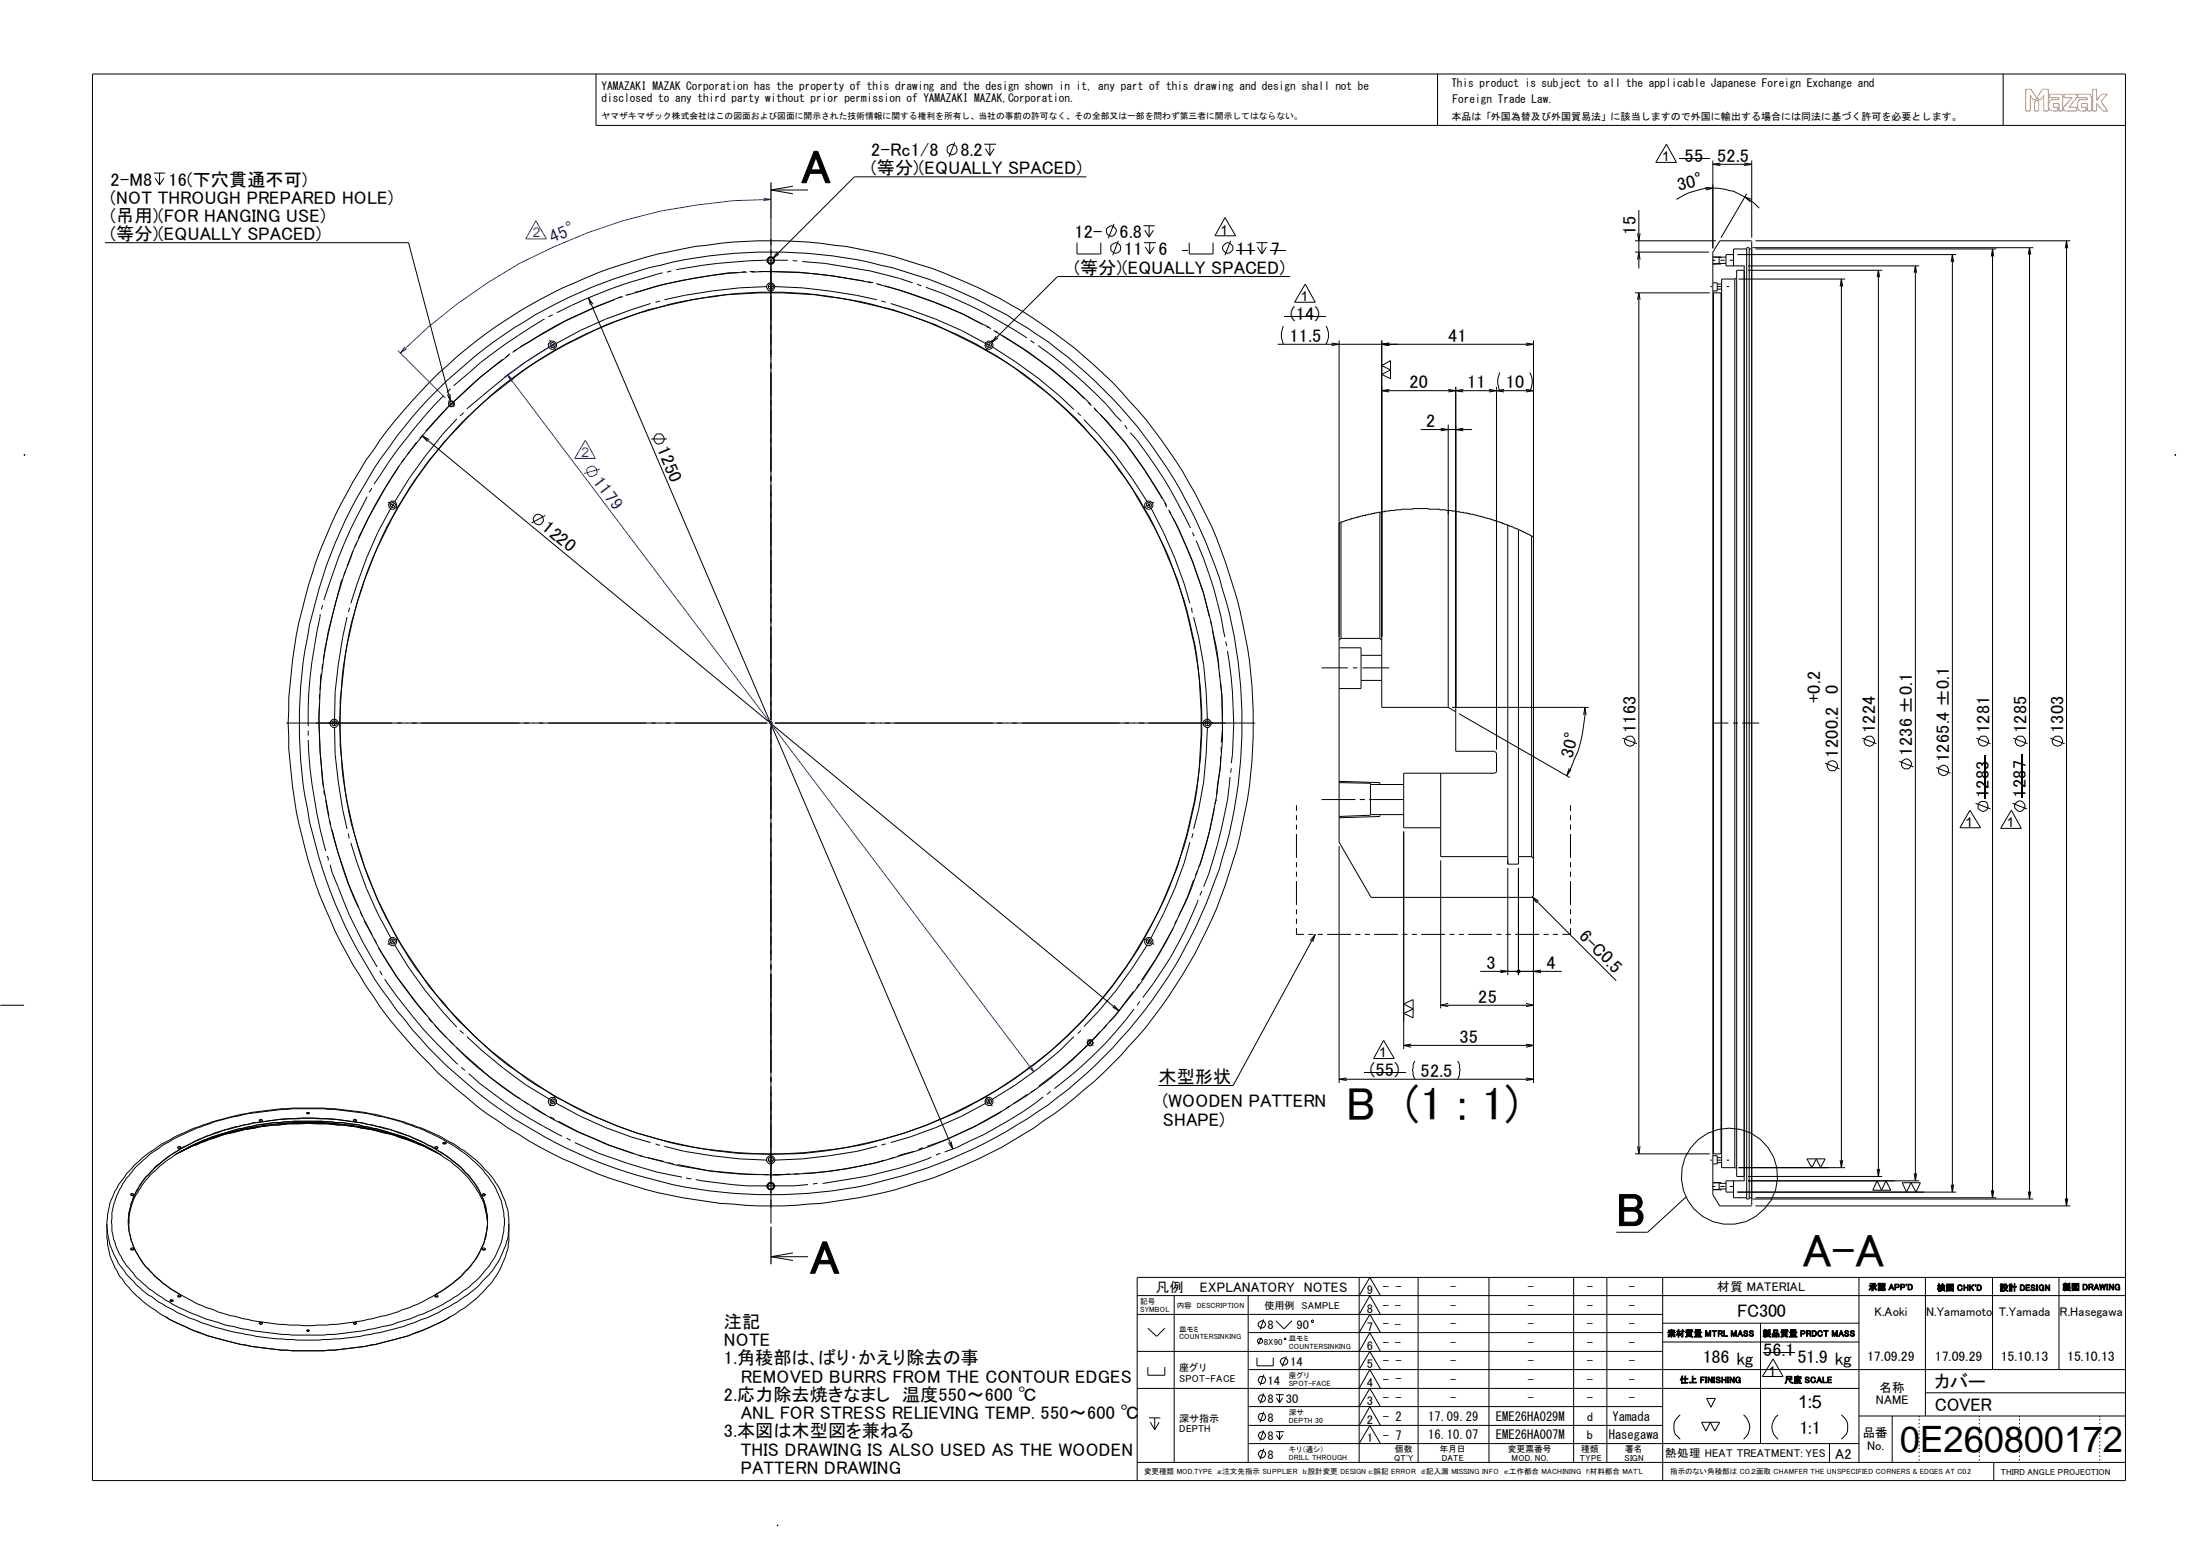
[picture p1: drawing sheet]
<svg xmlns="http://www.w3.org/2000/svg" width="594mm" height="420mm" viewBox="0 0 594 420" stroke-linecap="round" stroke-linejoin="round" font-family="sans-serif">
<g fill="none" stroke="#000" stroke-width=".27">
<path d="M25 20h548.9v379.8h-548.9zM160.9 20v13.9h413M388.2 20v13.9M540.9 20v13.9M255.8 39.8a1.38 1.38 0 0 1 1.7-.7 1.38 1.38 0 0 1 .8 1.7 1.38 1.38 0 0 1-1.7 .9l-.8-.7zM257.8 38.4l-1.5 3.9M265.8 38.9h3.2M267.3 38.9v3.1M450 38.9l2.7 5h-5.6zM41.6 46.7h3M41.9 48.1l1.2 1.9M43.1 46.7v3.3"/>
<path d="M44.3 48.1l-1.2 1.9M208.2 59.3v271.1M208.2 51.3h10M208.2 51.3l5.9 1M214.1 50.3l-5.9 1M266.1 40.1l1.2 1.9M268.5 40.1l-1.2 1.9M293.4 47.8h-62.7l-22 22M330.8 58.8l2.9 4.9h-5.6zM442.5 56.7v15.8M453.4 42.8h8.1M460.5 50.6l2 .2"/>
<path d="M462.5 50.8a19.3 19.3 0 0 0-9.8 3M462.5 50.8l3.4 .3a12 12 0 0 1 5.3 2.1M462.5 43.3v23.8M462.5 44.4l2.1 .3M462.5 44.4h10.5M462.5 50.8l-1.8 .5M464.6 44l-2.1 .4M471 44l2 .4M471.2 53.2l2.5 1.7 1.4 1.3M471.2 53.2l1.5 1.3M471.2 53.2l1.8 .6M471.7 52.3l-7 11.9"/>
<path d="M473 43.3v20.9M473 44.4l-2 .3M28.4 65.5h81.9l11.4 42.9M170.1 79.4l-1.2 .4M172.5 78.7l-1.1 .2M178.9 73.7a132.3 132.3 0 0 0-28.3 10.6h-.3M181.3 73.2l-1.2 .3M199.2 73.7h-2.4a131 131 0 0 0-27.4 5.9M200.4 73.5h1.4M201.2 73.3l-.6 .2a131.3 131.3 0 0 0-24.2 4.1M202.4 73.3h1.4M202.9 73.5a113.9 113.9 0 0 1 30.3 2.4"/>
<path d="M205 73.3a126.5 126.5 0 0 1 30.3 3.1M207.2 76.9a1.13 1.13 0 0 1 1.8-.1 1.13 1.13 0 0 1-.4 1.7 1.13 1.13 0 0 1-1.6-.8zM207.2 69.9l.5-.5h.8a1.1 1.1 0 0 1 0 1.9h-.8l-.5-.5zM207.2 77.4a136.4 136.4 0 0 0-27.8 3.5M207.3 69.9a.87 .87 0 0 1 1.6-.2 .87 .87 0 0 1-.7 1.4l-.7-.1zM207.3 69.9a.96 .96 0 0 1 1.7 0v.9a.95 .95 0 0 1-1.2 .4 .95 .95 0 0 1-.5-1.3zM207.5 77a.73 .73 0 0 1 1.1 0 .73 .73 0 0 1-.1 1.1h-.7l-.3-.4zM207.5 69.8l.3-.2 .9 .2a.83 .83 0 0 1 .1 1 .83 .83 0 0 1-1 .3l-.5-.5zM207.7 77.4h1M209.2 77.4a136.8 136.8 0 0 1 27.6 3.5M209.9 68.1l-1.2 1.7M210.4 68.6l-1.7 1.2"/>
<path d="M212.8 70.3a143.9 143.9 0 0 0-30.2 2.5M214.1 70.3l1.2 .1M216.7 70.6a113.2 113.2 0 0 1 29.8 5.8M234.4 76l1.4 .4M236.6 76.5l.4 .2M237 76.7l.8 .2M237 76.7l6.1 1.7 8.8 3 8.3 3.4 5.1 2.7M239 77.2a134.1 134.1 0 0 1 28.1 11.2v.2M247.6 76.7l1.2 .5M250 77.6a121.8 121.8 0 0 1 27.3 13.7M290.8 65.5v3.1h6.5v-3.1M300 66.4a1.38 1.38 0 0 1 1.7-.8 1.38 1.38 0 0 1 .8 1.8 1.38 1.38 0 0 1-1.7 .8l-.8-.6z"/>
<path d="M300.8 60.5l-1.5 3.8M302 65l-1.5 3.9M308.8 61h3M308.9 65.5h3.3M309.1 62.1l1.2 1.9M309.3 66.7l1.2 1.9M310.3 61v3M310.5 65.5v3.1M311.5 62.1l-1.2 1.9M311.7 66.7l-1.2 1.9M321.1 65.5v3.1h6.5v-3.1M330.3 66.4a1.4 1.4 0 0 1 1.8-.7 1.4 1.4 0 0 1 .7 1.9 1.4 1.4 0 0 1-1.8 .6 1.4 1.4 0 0 1-.7-1.8z"/>
<path d="M332.3 65l-1.5 3.9M333.8 67.6h5.1M339.3 65.5h3M339.6 66.7l1.2 1.9M340.8 65.5v3.1M342 66.7l-1.2 1.9M343.1 67.6h4.1M348.4 74.7h-62.8l-17.8 17.8M352.5 76.7l2.7 4.9h-5.6zM441.5 65h21.9M441.5 79.1h20.2M441.5 68.1h20"/>
<path d="M442.2 63l.3 2 .4-2M442.2 70.1l.3-2 .4 2M442.5 79.1l-.3 1.8M442.5 79.1l.4 1.8M442.5 79.1v232.5M461.8 77.4h.6M462.4 70.3h.8M462.5 78.6v233.5M462.5 69.4v1.9M462.5 76.4v2.2M462.5 69.4h3.6M462.5 71.3v5.1"/>
<path d="M462.5 76.4h1.2v.3M462.7 79.1h2v232.5h-2zM463.7 76.7v1.4M463.7 78.1h1.2M463.7 76.7h1.2M463.7 78.1v.5h-1.2M463.7 77.4h1.2M464.2 69.4v1.7M464.2 71.1l-1.7 .2M464.2 71.1h1.9M464.6 70.3h1.1M464.7 69.4h.1"/>
<path d="M464.7 71.1v.2h-2.2M464.9 76.7v1.4M464.9 78.1v234.5M466.1 69.4v1.7M466.1 71.1v.7h5.1M466.3 77.4h.6M467.1 70.3h1M468.1 68.7v3.1M468.1 68.7h-2v.7M468.5 75.4v239.9M468.5 75.4h-3.6v1.3M469 75v-2h2v244.7h-2v-2.2"/>
<path d="M469 75v240.5M469 75l-.5 .4M469.1 68.7h59.1M469.5 75.4h28.8M471 71.8v247.1M471.7 67.2v256.2M471.7 67.2v-.3h.6v.3M471.7 67.2h-3.6v1.5M472 71.8h46.2M472 73h36.2M472.3 67.2h.7v256.2M472.3 67.2v256.2"/>
<path d="M473 65.2v258.2M473 65h-8.6l-1.9 3.1v1.3M473.2 66.9h75.9M474 65h85M474 67.2h65.1M497.2 75.4v239.9M497.2 75.4l.4 2M497.2 75.4l-.3 2M507.2 73v244.7M507.2 73l.4 1.8M507.2 73l-.3 1.8M517.2 71.8v247.1"/>
<path d="M517.2 71.8l.4 1.9M517.2 71.8l-.3 1.9M527.2 68.7v253.2M527.2 68.7l.4 2.1M527.2 68.7l-.3 2.1M538 67.2v256.2M538 67.2l-.3 2.1M538 67.2l.4 2.1M548 66.9l-.3 1.8M548 66.9l.4 1.8M548 66.9v256.9M558 65v260.6"/>
<path d="M558 65l.4 2.1M558 65l-.3 2.1M135.7 97l-6.3 5.1-6.7 6.3M137.4 95.8a134.4 134.4 0 0 0-22.2 20.4l-.3 .1M137.7 95.5l-1.1 .9M139.4 94.3l-1 .9M147.1 86.2a136.1 136.1 0 0 0-24.6 17.9M148.4 93.6a151.2 151.2 0 0 0-22.3 16.8M148.4 91.8l.4 .5M148.6 92.8a.73 .73 0 0 1 1.1-.1 .73 .73 0 0 1-.1 1.1h-.7l-.3-.3zM148.9 92.8l.4 .5M149.3 93.3l-.5 .2"/>
<path d="M149.3 85l-1.2 .5M149.3 93.3l.1 .3M149.6 93l-.3 .3M149.8 94.1l.1 .6M158.9 80.4l98.4 229.8M158.9 80.4l.5 1.9M158.9 80.4l1.2 1.7M165.9 80.9a128.7 128.7 0 0 0-27.1 13.9M167.7 80.1l-2.9 1.2a104.3 104.3 0 0 0-21.8 11l-2.5 1.3M168.2 80.1l-1.2 .3M175.7 82a111.9 111.9 0 0 0-25.6 10.8M178.2 81.3l-1.2 .3"/>
<path d="M238 81.3l1.2 .3M240.5 82a117.2 117.2 0 0 1 25.8 10.8M266.1 92.6a1.12 1.12 0 0 1 1.7-.2 1.12 1.12 0 0 1 0 1.7 1.12 1.12 0 0 1-1.7-.3l-.2-.5zM266.4 92.8a.73 .73 0 0 1 1.1-.1 .73 .73 0 0 1 0 1.1l-.9-.2zM266.4 88.2l1.2 .5M266.6 93l.5 .3M266.6 94.1l-.3 .6M267.1 93.3l.4 .2M267.1 93.3l-.3 .3M267.3 92.8l-.2 .5M268 91.8l-.4 .5M268 93.6a116.5 116.5 0 0 1 22 17"/>
<path d="M268.3 89.2l1 .5M268.6 89.4l7.8 4.9 7.6 5.4 8.9 8M269 90.8l-1.2 1.7M269.5 91.3l-1.7 1.2M270.5 90.4a126.5 126.5 0 0 1 24 18.8M278.3 91.9l1 .7M280.3 93.3a135.1 135.1 0 0 1 18.5 15.9l4 4.6M345 93h69.1M346.5 88.1l-.1 .5a5.7 5.7 0 0 0 .1 4.4M346.9 85.4h11.1M358 88.1a4.4 4.4 0 0 1 0 4.9M359.6 92.6l2 .4-2 .3"/>
<path d="M361.6 91.9v135.5l8.6 14.9h43.4l.5-.5v-149.9M373.1 91.9v99.1h18M373.1 98.7l2.4-1.3v4.9l-2.4-1.2 2.4-1.2zM375.2 92.6l-2.1 .4 2.1 .3M412.1 92.6l2 .4M414.1 93l-2 .3M112.5 119.4l-4.7 6.4M114 117.7l188.2 155.3M114 117.7l1.4 1.5M114 117.7l1.9 1M114.2 117.3l-.8 1.1M115.7 107.7a128 128 0 0 1 118.9-36.9 138.1 138.1 0 0 1 37.3 14.2l2.7 1.9a123.3 123.3 0 0 1 38.4 36.4 127.1 127.1 0 0 1-50.1 186.9 129.4 129.4 0 0 1-41.5 11.7 126.2 126.2 0 0 1-65-10.3 127.8 127.8 0 0 1-60.1-55.6 127.1 127.1 0 0 1 13-140.9z"/>
<path d="M116.1 103.1a130.2 130.2 0 0 1 197.4 15.6 130.3 130.3 0 0 1-18.1 173.4 130.6 130.6 0 0 1-114.3 30.6 130.2 130.2 0 0 1-92-180.5l1.4-3a135.6 135.6 0 0 1 16.4-25.9zM119.8 106.8a144.5 144.5 0 0 0-18.8 23.9M120.8 106.5l.9 1.9M121 108.2l.2 .2M121.2 108.9l.5-.5h.5l.3 .3v.7l-.3 .3h-.7zM121.2 108.7a.82 .82 0 0 1 1.4 0 .82 .82 0 0 1-.8 1.2l-.6-.5zM121.2 109.7l-6.3 7-4.9 6.1M121.5 108.7l.7 .7M121.5 106.3l.2 2.1M121.7 105l-1.1 1M122.2 108.7l-.7 .7M122.5 109.7l.2 .2"/>
<path d="M123.4 113.1a125.2 125.2 0 0 0-16.8 22.4M123.7 115.1a116.9 116.9 0 0 1 78.4-36 116.4 116.4 0 0 1 121.7 129.4 116.4 116.4 0 0 1-147.7 98.7 116.4 116.4 0 0 1-73.1-161.9 115.3 115.3 0 0 1 20.7-30.2zM125.2 111.4l-1 .9M125.9 113.1a116.3 116.3 0 0 1 194.6 52.2 116.3 116.3 0 0 1-145.3 141.5 116.4 116.4 0 0 1-62.9-177.4l5.5-7.3 3.9-4.6zM175.8 118.5h4.3M177 117.5l.4-.3h1.2a1.38 1.38 0 0 1 .7 1.8 1.38 1.38 0 0 1-1.8 .8 1.38 1.38 0 0 1-.8-1.8zM291 111.4l.8 .9M292.7 113.3a116.3 116.3 0 0 1 17.1 22.2M293.9 108.7l.8 .9M295.4 110.1l.8 .8M295.6 110.4a118.7 118.7 0 0 1 19.4 26.1M297.6 112.4l6.1 7 5.4 7.6 4.8 7.6"/>
<path d="M303.7 114.8l.7 1M305.2 116.8a113.5 113.5 0 0 1 16.3 25.8M373.1 105.5l2.1 .3M373.1 105.5h41M375.2 105.2l-2.1 .3M383.6 116h13.9M389 115.7l2.1 .3-2.1 .3M391.1 114.6v76.4M391.1 105.2l4 .6M393.1 104.5v98.4h10.5l.5 .5v5l-.5 .4h-24.6v14.7h10M395.1 105.2l-4 .6M395.1 115.7l-2 .3 2 .3"/>
<path d="M402.1 105.2l4 .6M404.1 104.5v97.9M405 100.6l-.2 .7a5.3 5.3 0 0 0 .2 4.2M406.1 105.2l-4 .6M412.1 105.2l2 .3M413.1 100.6a4.6 4.6 0 0 1 0 4.9M414.1 105.5l-2 .3M6.5 122.8l.2 .1zM99.1 134.1l-.8 1.7a133.8 133.8 0 0 0-10.8 26.3M99.5 139.9l-2.7 5.4M99.5 139.9l-3.9 8.3-1.9 4.7M100.3 131.7v.4l-.7 .8"/>
<path d="M104.7 135.6l.5 .2M105.1 135.8a1.12 1.12 0 0 1 1.6-.2 1.12 1.12 0 0 1 0 1.6 1.12 1.12 0 0 1-1.6-.2l-.2-.7zM105.4 136a.73 .73 0 0 1 1.1-.1 .73 .73 0 0 1-.1 1.1h-.7l-.3-.3zM105.6 137.2a117.2 117.2 0 0 0-10.9 25.7M105.6 136.1l.5 .2M106.1 136.3l-.2 .5h-.2M106.1 136.3l.3 .4M106.2 136l-.1 .3M106.9 136.8l.5 .4M107.8 125.8a127.3 127.3 0 0 0-8.3 14.1M107.8 125.8l-3.8 5.9-4.5 8.2M109.1 123.8l-.6 1"/>
<path d="M147.2 139.2l-3.7 2M309.3 136.8l-.5 .4M309.6 136a.73 .73 0 0 1 1.1-.1 .73 .73 0 0 1-.1 1.1h-.6l-.4-.3zM310 136l.3 .3M310.3 136.3l.2 .5M310.3 136.3l-.5 .4M310.6 136.1l-.3 .2M310.8 137.2a114.5 114.5 0 0 1 10.5 25.7M311.7 135.6l-.6 .2M314.5 135.8l.5 1.2M315.5 137.7l.7 1M315.7 138a112.7 112.7 0 0 1 10.9 28.5"/>
<path d="M316.7 139.9a117.4 117.4 0 0 1 12.4 39.4v1.2M372.6 138.3v34.1M587.3 122.8l.2 .1zM92.4 156.5l-2.6 9.4-2 9-1.4 11.4M93.4 154.1l-.5 1.2M95.2 148.8l-.6 2.2a117.2 117.2 0 0 0-6.6 23.6l-.7 3.5M96.3 146.5l-.5 1.2M322 143.8l.5 1M323 146a108.1 108.1 0 0 1 7.8 26M361.6 141.2l2.2-.8 1-.2v-.2l1.9-.3v-.2l4.4-.8v-.2l.8-.2 2.1-.1v-.2l4.4-.3 .1-.2h2.9l.2-.2 7.1 .2 .2 .2 3 .1 .2 .2 4 .5 6.1 1.5 6.3 2.2 .3 .4 .9 .1 .3 .4 1.9 .7 .3 .3 1.9 .8M362.1 141.1v31.3M407.2 141.7v91.6h2.8v-90.2"/>
<path d="M413.6 144.8v86.5M86.4 165.8v.7a119.5 119.5 0 0 0-3.2 29.6M87.1 163.4l-.3 1.2M87.1 179.3l-.2 1.4M93.7 166.6a122.9 122.9 0 0 0-3.4 27.8M94.4 164.1l-.3 1.2M321.8 164.1l.2 1.3M322.3 166.6a100.8 100.8 0 0 1 3.7 27.8M326.9 167.6l.3 1.4M327.4 170.2a97.5 97.5 0 0 1 2.4 30.3M331 173.2l.3 1.2M331.5 175.8a111.3 111.3 0 0 1 1 30.3"/>
<path d="M361.6 174.9h5.9v11h-5.9M362.1 172.4h10.5M362.1 172.4l-.5 .5M367.5 177h5.6M372.6 172.4l.5 .5M77.3 195.2h129.9M83.2 197.3v1.3M83.2 199.8a129.7 129.7 0 0 0 4.8 30M86.3 187.5v1.3M86.3 190a125 125 0 0 0 2.5 30.3M86.8 181.9a144.7 144.7 0 0 0 .5 30.4M89.7 194.9a.69 .69 0 0 1 1.1-.1 .69 .69 0 0 1-.3 1.1h-.5l-.3-.3z"/>
<path d="M90.3 194.7v1M90.3 196.3a119.7 119.7 0 0 0 3.4 27.6M207.7 195.2h1M209.2 195.2h129.7M325 194.7a1.13 1.13 0 0 1 1.8 0 1.13 1.13 0 0 1-.4 1.7 1.16 1.16 0 0 1-1.3-.4 1.16 1.16 0 0 1-.1-1.3zM325.5 194.7l.5-.1 .7 .5v.5l-.3 .3h-.7l-.3-.3zM326 194.7v1M326 196.3a98.3 98.3 0 0 1-3.7 27.6M329.3 181.7l.1 1.2M329.6 184.2a102.4 102.4 0 0 1-.8 27.6l-.2 2.7M356.9 180.3h7.1M365.3 180.3h1.2"/>
<path d="M367.5 183.7h5.6M367.9 180.3h7.3M391.1 191l2 1.2M392.1 191h36.9M393.9 192.7l30 17.3M428 191a37.1 37.1 0 0 1-3.7 16.3l-1.2 2.2M428 191l.3 2M428 191l-.4 2M438.1 199.3l3.9 1.5M462.4 195.2h4.4M467.9 195.2h1.4M470.5 195.2h4.6"/>
<path d="M502.8 199.3l3.9 1.5M533.6 199.3l3.9 1.5M543.6 199.3l3.9 1.5M553.6 199.3l3.9 1.5M87.5 213.5l.1 1.2M88 216.1a114.9 114.9 0 0 0 8.8 28.9M327.9 218.3a110.4 110.4 0 0 1-9.5 28.9M328.4 215.9h.1M328.4 215.9l-.3 1.2M329.6 204.2v2.2l-1.2 9.2-1.8 9.1-2.6 9-.3 .3M329.8 201.7v1.3M332.1 209.8a118.7 118.7 0 0 1-5.7 26.3l-1.4 3.3"/>
<path d="M332.5 207.4l-.2 1.2M350.1 217.4v1.5M356.9 215.9h9.1M361.6 211l11 .3v.4M361.6 211.3l8.5 .2v8.5h8.9M367.2 215.9h1.3M369.7 215.9h9.3M370.1 211.8h8.9M389 208.8v22.5h18.2M423.7 207.4l-.6 2.1M424.1 217.4v1.5M424.3 207.8l-1.2 1.7"/>
<path d="M492.8 206.1l3.9 1.5M493.9 205.7a1.42 1.42 0 0 1 2.1 .3 1.42 1.42 0 0 1-.6 2.1h-1.2a1.54 1.54 0 0 1-.3-2.4zM512.8 205.6l3.9 1.5M522.8 207.3l3.9 1.5M523.5 207.4a1.38 1.38 0 0 1 1.8-.7 1.38 1.38 0 0 1 .8 1.7 1.38 1.38 0 0 1-1.8 .9l-.8-.7zM532 218.8l2.8 4.7h-5.6zM533.5 216.9l4 1.5M543.1 218.8l2.7 4.9h-5.5zM543.5 216.9l3.9 1.5M544.1 217.1a1.4 1.4 0 0 1 1.9-.7 1.4 1.4 0 0 1 .7 1.9 1.4 1.4 0 0 1-1.9 .6 1.4 1.4 0 0 1-.7-1.8zM88.3 231.1l.3 .5v.7M89 221.5l.3 1.3"/>
<path d="M89.1 233.5l.6 2a190.5 190.5 0 0 0 8.4 19.2l3.7 6.4M89.7 224a112.7 112.7 0 0 0 10.8 28.5M94.1 225l.1 1.4M94.7 227.6a108.9 108.9 0 0 0 10.9 25.7M321.3 227.4a104.1 104.1 0 0 1-10.5 25.9M322.1 225l-.3 1.2M322.3 237.6l-1.7 4.7-3.9 8.5M323.3 235.2l-.5 1.2M350.1 220.1v1.4M350.1 222.7v1.3M350.1 225.2v6.4M350.1 232.8v1.4"/>
<path d="M350.1 235.4v1.3M350.1 237.9v6.4M361.6 228.4v64M370.1 220.1l-8.5 .4M372.6 220.1v.4l-11 .3M379 224.5v58.8M389 232.3v40M407.2 234.4v28.9M410 231.3h3.6M410 234.4v28.9M413.6 231.3l.5 .5M424.1 220.1v1.4"/>
<path d="M424.1 222.7v1.3M424.1 225.2v6.4M424.1 232.8v1.4M424.1 235.4v1.3M424.1 237.9v6.4M97.3 246.2l.5 1.2M98.3 248.6l2.7 4.9M101 253.5a100.3 100.3 0 0 0 14.1 20.5M101 253.5l.7 1.2M102.2 255.9a123 123 0 0 0 33.2 37.4l5.1 3.4M105.1 253.7a1.12 1.12 0 0 1 1.6-.3 1.12 1.12 0 0 1 0 1.7 1.12 1.12 0 0 1-1.6-.3l-.2-.6zM105.2 254.7l-.5 .3"/>
<path d="M105.4 253.8a.73 .73 0 0 1 1.1-.1 .73 .73 0 0 1-.1 1.1l-.8-.1zM105.7 253.8l.4 .4M106.1 254.2l.1 .5M106.1 254.2l-.5 .3M106.4 254l-.3 .2M106.6 255.2a115.8 115.8 0 0 0 16.8 22.2M107.4 253.5l-.5 .3M308.8 253.5l.5 .3M309.6 253.8a.73 .73 0 0 1 1.1-.1 .73 .73 0 0 1-.1 1.1h-.6l-.4-.3zM309.8 255.2a108 108 0 0 1-17.1 22M309.8 254l.5 .2M310.3 254.2l-.3 .5"/>
<path d="M310.3 254.2l.3 .3M310.5 253.8l-.2 .4M311.1 254.7l.6 .3M316.7 250.8a113.8 113.8 0 0 1-17.1 25M316.7 250.6v.2M316.7 250.8l-4.5 8.1-3.9 5.8M317.7 248.4l-.5 1M323.5 243a102.6 102.6 0 0 1-14.9 26.4M324.5 240.6l-.5 1.2M350.1 245.5v1.4M350.1 248.1v1.3M350.1 250.6v1.7h2"/>
<path d="M353.3 252.3h1.4M355.2 252.3l-1.4 1.7M355.2 252.3l-22.2 40.8h-20.2M355.2 252.3l-.7 2M355.8 252.3h1.4M358.4 252.3h6.4M366 252.3h1.4M368.5 252.3h1.4M371.1 252.3h6.4M378.7 252.3h1.4M381.2 252.3h1.4M383.8 252.3h6.4"/>
<path d="M391.4 252.3h1.4M393.9 252.3h1.4M396.5 252.3h6.4M404.1 252.3h1.4M406.6 252.3h1.4M409.2 252.3h6.4M413.8 242.1l1.1 1.7M413.8 242.1l22.6 22.7M413.8 242.1l1.7 1.2M414.1 242.8v49.6M416.8 252.3h1.4M419.3 252.3h1.4"/>
<path d="M424.1 250.6v1.7h-2.2M424.1 245.5v1.4M424.1 248.1v1.3M.1 271.4h6.4M102.5 262.1l.7 1.2M103.9 264.3a126.2 126.2 0 0 0 19.8 23.1M115.7 275l.9 1M117.4 276.9l2.7 2.8M124.2 278.2l1 .9M126.1 279.9a115.5 115.5 0 0 0 22.3 16.9M290 279.9a100.4 100.4 0 0 1-22 16.9M291.8 278.2l-.8 .9"/>
<path d="M297.1 278.6a107 107 0 0 1-23.4 19.4M298.8 276.7l-.5 .8-.4 .2M300.5 271.9l1.7 1.1M300.8 271.4l1.4 1.6M306.1 267.7l-4.8 6.3-6.2 6.9M306.2 272.5a107.6 107.6 0 0 1-21.5 21.5M307.6 265.7l-.5 1h-.2M307.8 270.4l-.7 1M379 271.1l2.6-1.2v4.9l-2.6-1.2 2.6-1.1zM389 271.4h25.1M389 271.4l2.1 .4M391.1 270.9l-2.1 .5"/>
<path d="M399.7 262.3h22M405.1 262l2.1 .3-2.1 .3M409.7 262.3l.5-.3 .2 .6h-.5l-.2-.3h.3zM409.7 262.3l.5-.3 .2 .3h-.4h.4v.3h-.5zM412.1 270.9l2 .5M414.1 271.4l-2 .4M416.1 262l-2 .3 2 .3M123.2 282.8a114 114 0 0 0 24.2 18.3M124.5 288.2l1.1 .9M126.6 289.9a111.9 111.9 0 0 0 25.2 16.9M141.5 297.3l1.2 .9M143.7 298.9a115.8 115.8 0 0 0 27.6 12.7"/>
<path d="M148.6 297a.73 .73 0 0 1 1.1-.1 .73 .73 0 0 1-.1 1.1l-.8-.1zM148.8 297.2l.5 .1M148.8 298.2l-.4 .5M149.3 297.3l.3 .4M149.3 297.3l-.4 .6M149.4 297l-.1 .3M149.9 296l-.1 .5M150.1 297.9a101.6 101.6 0 0 0 25.6 10.6M266.1 296.8a1.12 1.12 0 0 1 1.7-.2 1.12 1.12 0 0 1 0 1.7 1.12 1.12 0 0 1-1.7-.3l-.2-.7zM266.3 297.9a106 106 0 0 1-25.8 10.6M266.3 296l.3 .5M266.4 297a.73 .73 0 0 1 1.1-.1 .73 .73 0 0 1 0 1.1l-.9-.1z"/>
<path d="M266.8 297l.3 .3M267.1 297.3l-.5 .4M267.1 297.3l.2 .6M267.5 297.2l-.4 .1M267.6 298.2l.4 .5M272.5 298.7l-1 .7M277.4 295.5l-5.7 3.9-8.1 4.6-8.3 3.8M279.5 294.1v.2l-1 .5M281.7 296.2a86.4 86.4 0 0 1-19.7 11.8l-3.7 1.9-3.2 1.2M283.7 294.6l-1 .9M293.5 280.8l.2 .1M293.7 282.3l-6.9 6.2-6.3 4.8"/>
<path d="M294 280.8h.7a.83 .83 0 0 1 .4 1 .83 .83 0 0 1-1.1 .5 .82 .82 0 0 1-.5-.8 .82 .82 0 0 1 .5-.7zM294 281.3l.7 .6M294.7 281.3l-.7 .6M295.1 282.3l.1 .1M361.6 291.4h52.5M361.6 291.4l2 .4M363.6 291.1l-2 .3M368.4 289.5h11.2M373.6 280.9l2.9 4.9h-5.6zM379 282.3h35.1M379 282.3l2.1 .5M381.1 281.9l-2.1 .4"/>
<path d="M382.1 286.5a4.8 4.8 0 0 0 0 4.9M393.6 286.5a4.8 4.8 0 0 1 0 4.9M412.1 281.9l2 .4M412.1 291.1l2 .3M414.1 291.4l-2 .4M414.1 282.3l-2 .5M36.1 314.8a52.7 52.7 0 0 1 21.2-11.9 83.7 83.7 0 0 1 21.7-3.7h8.5a78 78 0 0 1 35 9.7 41.2 41.2 0 0 1 7.6 5.9 24.6 24.6 0 0 1 7 11.7l.1 .8a18.4 18.4 0 0 1 0 5.6 18.1 18.1 0 0 1-2.3 7.3 22.8 22.8 0 0 1-4.8 5.9 32.3 32.3 0 0 1-9.6 7.1 69.1 69.1 0 0 1-21.9 7.3 80.9 80.9 0 0 1-12.7 1.4h-5.6a91.5 91.5 0 0 1-29.1-6l-2.2-1a62.4 62.4 0 0 1-10.7-6.6l-.6-.7a25 25 0 0 1-6.6-8.3 19.2 19.2 0 0 1 2.5-21.5l.5-.8zM36.5 315.3a48.9 48.9 0 0 1 15.6-10.2 72.2 72.2 0 0 1 22.8-5.4l4.1-.3h8.3a83.3 83.3 0 0 1 27.1 5.7 45.7 45.7 0 0 1 16.1 10.9 31.7 31.7 0 0 1 4.2 6.7 19.5 19.5 0 0 1-4.2 21 34.1 34.1 0 0 1-9.9 7.8 68.1 68.1 0 0 1-25 8.2l-8.3 .8h-8.3a82.9 82.9 0 0 1-28.1-6.3 48.7 48.7 0 0 1-14.4-9.6l-.5-.9a21.1 21.1 0 0 1-4.4-6.6 18.9 18.9 0 0 1-1.2-10.5 21.3 21.3 0 0 1 5.6-10.6zM41.7 315.3a47.4 47.4 0 0 1 18.3-10 82 82 0 0 1 20.7-3.4h5.1a74.8 74.8 0 0 1 23.8 4.6l2.1 .8a42.1 42.1 0 0 1 14.7 9.9 22.6 22.6 0 0 1 5.2 11.3v2.9a22.1 22.1 0 0 1-7.7 13.7 46.2 46.2 0 0 1-15.4 8.6l-1.1 .5a80 80 0 0 1-44 1.2 51.7 51.7 0 0 1-21.7-10.8l-.5-.7a19.9 19.9 0 0 1-6.6-14.7 20.4 20.4 0 0 1 6.6-13.2zM47.2 311.9l.5-.3a71.4 71.4 0 0 1 31.5-8.3 46.8 46.8 0 0 1 10.5 .1 70.5 70.5 0 0 1 29.6 8.5M48 309.7l.5-.2 .3 .2v.3h-.3v.2l-.5-.2zM48.2 311.4l.8-.5a69.3 69.3 0 0 1 19.7-6.3l5.2-.8a89.8 89.8 0 0 1 27.6 1.5l4.9 1.2 1 .5a52.3 52.3 0 0 1 10.7 4.4"/>
<path d="M48.2 310h.5M48.3 311.2a74 74 0 0 1 21.7-6.9l5.3-.5a60.8 60.8 0 0 1 15.9 0 69.5 69.5 0 0 1 26.9 7.4M48.5 311.1a74.6 74.6 0 0 1 23-7.3l7.8-.7h7.8a80.8 80.8 0 0 1 23.4 4.6l7.3 3.4M48.8 310.9a65.6 65.6 0 0 1 23.1-7.5l7.4-.6h7.6l1.4 .1a68.5 68.5 0 0 1 22.4 4.8l4 1.7 2.7 1.5M70 302.4l.7-.1 .2 .5h-.7zM70.2 302.8l.3-.2 .2 .2M82.9 300.4h.5v.3h-.5zM82.9 300.4l.7 .2-.7 .1zM95.4 302.4l.7-.1 .2 .5h-.7zM95.6 302.8l.3-.2 .2 .2M117.4 309.7l.5-.2 .4 .2v.3h-.4v.2l-.5-.2zM117.4 310.9l.9 .5a29.9 29.9 0 0 1 11.7 12 20.8 20.8 0 0 1 1.6 7"/>
<path d="M117.4 310.9a51.8 51.8 0 0 0-16.9-6.3 67.6 67.6 0 0 0-13.6-1.8h-7.6l-1.2 .1a66.1 66.1 0 0 0-22.3 4.8 37.4 37.4 0 0 0-17.5 12.3 18 18 0 0 0-3 6.3l-.5 2.2v1.9M117.6 310h.7M119.6 308.5h.7v.4h-.5zM119.6 308.5l.4-.1 .5 .3-.9 .2zM148.6 301.6l1.2 .7M150.8 302.8a103 103 0 0 0 28.4 10.8M153 307.3l1 .5v.2M155.2 308.5a120.4 120.4 0 0 0 28.9 9.3M172.5 311.9l1.1 .4M175 312.6l8.3 2.2 8.1 1.3M177 308.9l.7 .3h.5M179.4 309.5a121.6 121.6 0 0 0 27.8 3.8"/>
<path d="M180.4 313.9l1.4 .4M183 314.5l8.4 1.6M185.3 318l1.4 .3M187.9 318.5a111 111 0 0 0 30.3 1.4M191.4 316.1a93.7 93.7 0 0 0 13.6 1.1M191.4 316.1l9.3 .9 9.2 .3 3.4-.3M206.2 317.2h1.3M207.2 319.9l.5-.5h.8a1.1 1.1 0 0 1 0 1.8h-.8l-.2-.1-.3-.4zM207.3 319.9a.82 .82 0 0 1 .8-.5 .82 .82 0 0 1 .8 .5 .87 .87 0 0 1-.4 1.2 .87 .87 0 0 1-1.2-.4zM207.3 319.9a.96 .96 0 0 1 1.7 0v.8a.95 .95 0 0 1-1.2 .4 .95 .95 0 0 1-.5-1.2zM207.5 319.7l1-.2a.82 .82 0 0 1 .1 1.4 .82 .82 0 0 1-1.3-.4zM207.7 312.6h.8a.69 .69 0 0 1 .1 1.1 .69 .69 0 0 1-1.1-.3z"/>
<path d="M207.7 313.3h1M214.5 317h1.3M215.8 317l-7.1 .2M220.7 319.5l-1.2 .2M231.9 315l-8 1.3-8.1 .7M236.8 309.5a121.8 121.8 0 0 1-27.6 3.8M238.8 313.3l-2.8 .8M239.2 308.9l-1.2 .3M241.4 312.6l-1.2 .3M246.8 310.9a100.3 100.3 0 0 1-29.8 5.9M249.2 309.9l-1.2 .5M251.5 312.4a116.3 116.3 0 0 1-29.4 7.1"/>
<path d="M253.9 311.4l-1.2 .5M255.3 307.8a66.6 66.6 0 0 1-12.7 4.3M255.3 307.8l-4.9 1.7M256.1 308.5l1.2 1.7M256.8 308.2l.5 2M270.5 300.1a89.8 89.8 0 0 1-15.2 7.7M441.5 311.6h20.2M442.2 309.5l.3 2.1M442.9 309.5l-.4 2.1M461.8 313.3h.6M462.5 319.4v1.8M462.5 312.1v2.2"/>
<path d="M462.5 314.3v5.1M462.5 312.1h1.2v.5M462.5 319.4h2.2M463.7 312.6v1.3M463.7 313.9v.4h-1.2M463.7 313.9h1.2M463.7 312.6h1.2M463.7 313.3h1.2M464.7 319.4h.1M464.9 312.6v1.3M464.9 313.9v1.4h3.6M466.1 319.5h-1.9v1.6h1.9"/>
<path d="M466.1 319.5v1.6M466.3 313.3h.6M468.1 318.9v3M468.5 315.3l.5 .2M469.5 315.3h28.8M471.2 318.9h-5.1v.6M472 318.9h46.2M472 317.7h36.2M487.9 312.9h4.9l-1.1 2.4-1.2-2.4-1.2 2.4zM496.9 313.3l.3 2M497.6 313.3l-.4 2M506.9 318.9l1.2 2.5 1.2-2.5 1.3 2.5h-4.9z"/>
<path d="M506.9 315.6l.3 2.1M507.6 315.6l-.4 2.1M513.7 319.4h4.9l-1.2 2.5-1.4-2.5-1.1 2.5zM516.9 316.8l.3 2.1M517.6 316.8l-.4 2.1M526.9 319.9l.3 2M527.6 319.9l-.4 2M28.9 330.5v2.9a18.6 18.6 0 0 0 4.2 12 31.4 31.4 0 0 0 9.7 9 66.6 66.6 0 0 0 15.7 7l1.4 .3a86.9 86.9 0 0 0 19.1 3h8.5a89.1 89.1 0 0 0 24-4.5 47.5 47.5 0 0 0 19.3-11.7 22.9 22.9 0 0 0 6.6-13.4v-4.6M35.3 322.4h.3v-.2l.5 .2a.43 .43 0 0 1-.4 .5 .43 .43 0 0 1-.4-.5zM35.3 337.1l.7-.1 .1 .5h-.8zM35.5 337.5h.5M35.5 322.7h.5"/>
<path d="M130.1 337.1l.7-.1 .3 .3-.8 .2zM130.1 322.6l.5-.4 .5 .4-.3 .3h-.3zM130.3 337.5h.7M130.3 322.7h.7M130.5 322.9h.3M208.2 339.3h10M208.2 339.3l5.9 1.1M214.1 338.3l-5.9 1M455.2 323.3l-10.3 9.4h-8.5M462.4 320.4h.8M462.5 321.2v1.4l1.9 3h8.6M462.5 321.2h2.2"/>
<path d="M464.6 320.4h1.1M464.7 321.2h.1M466.1 321.1v.8h2M467.1 320.4h1M468.1 321.9v1.5h3.6M469.1 321.9h59.1M471.7 323.4v.4h.6v-.4M472.3 323.4h.9M473 323.4v2.1M473.2 323.8h75.9M474 323.4h65.1M474 325.6h85"/>
<path d="M537.7 321.4l.3 2M538.4 321.4l-.4 2M547.7 321.7l.3 2.1M548.4 321.7l-.4 2.1M557.7 323.6l.3 2M558.4 323.6l-.4 2M45 355.6h-.2l1 .7a77.5 77.5 0 0 0 29 8.1l4.2 .3h8.5a92.4 92.4 0 0 0 25.2-4.9l5.7-2.5 3.3-1.7M46 351h.6v.4h-.6zM46 351l.8 .2-.8 .2zM48 349.8l.7-.1 .1 .5h-.8zM48.2 350.2h.5M48.8 349.7a31.1 31.1 0 0 1-11.3-10.4 23 23 0 0 1-2.7-7.1v-4.4a20.3 20.3 0 0 1 3.2-7.9l.3-.7a40.6 40.6 0 0 1 18.5-12.7 79.3 79.3 0 0 1 40.1-3.4l6 1.4a49.2 49.2 0 0 1 21.6 10.8l.5 .7a18.9 18.9 0 0 1 6.5 16.2 19.8 19.8 0 0 1-6.5 11.7 29.3 29.3 0 0 1-7.6 5.8"/>
<path d="M70 357.1h.9a.43 .43 0 0 1-.5 .5 .43 .43 0 0 1-.4-.5zM70.2 357.5h.5M82.9 359.2h.5v.1l-.3 .2zM82.9 359.2l.7 .1-.7 .2zM95.4 357.1h.9a.43 .43 0 0 1-.5 .5 .43 .43 0 0 1-.4-.5zM95.6 357.5h.5M117.4 349.8l.7-.1 .2 .5h-.9zM117.6 350.2h.7M307.1 349.8h266.8M307.1 354.9h141.9M310 358.6l2.3 2.2 2.2-2.2M317.1 349.8v45.1"/>
<path d="M337.1 349.8v45.1M337.1 359.8h111.9M339.8 357.3a1 1 0 0 1 1.4-.5 1 1 0 0 1 .3 1.5 .99 .99 0 0 1-1.7-.3zM341.3 356.3l-1 2.7M344.5 356.6l2.2 2.2 2.2-2.2M354.3 356.4l.4 .2-.2 .5-.3-.1zM367 349.8l2.9-4.9 2.9 4.9M367 354.9l2.9-5.1 2.9 5.1M367 359.8l2.9-4.9 2.9 4.9M367 344.9v50M382.9 344.9v50M402.1 344.9v50"/>
<path d="M424.9 344.9v50M433.9 344.9v50M449 357.3h53M449 344.9v54.9M475.4 357.3v32.5M502 344.9v50M519.9 344.9v37.5M538 344.9v24.9M556 344.9v24.9M573.9 344.9h-266.8v54.9M307.1 374.9h194.9M307.1 364.9h141.9"/>
<path d="M310 369.1v2.2h4.5v-2.2M337.1 369.8h236.8M337.1 379.8h111.9M339.4 366.6v2.2h4.4v-2.2M339.6 361.9l.2-.2a.66 .66 0 0 1 .9-.1 .66 .66 0 0 1 .1 .9l-.9 .2-.3-.3zM340.6 361.2l-.8 1.9M341.3 371.2l-1 2.9M341.3 376.3l-1 2.7M344.5 376.6h2.2M344.7 377.4l.8 1.4M345.5 376.6v2.2M346.4 377.4l-.9 1.4"/>
<path d="M346.9 361.4h.3v.3h-.3zM347.4 366.3l-1.2 2.7M367 364.9l2.9-5.1 2.9 5.1M367 369.8l2.9-4.9 2.9 4.9M367 374.9l2.9-5.1 2.9 5.1M367 379.8l2.9-4.9 2.9 4.9M449 362.4h53M460.8 377.6h2.4l-1.2 2.4zM476.1 365.2h8.6M478.8 366.9l2.7 4.8h-5.6zM519.9 376.1h54M307.1 394.9h266.8"/>
<path d="M310.3 382.9h3M310.6 384l1.2 2.1M311.8 382.9v3.2M313 384l-1.2 2.1M337.1 384.9h111.9M337.1 389.8h164.9M341.3 391.2l-1 2.8M341.3 386.2l-1 2.8M341.3 381.2l-1 2.8M344.5 386.6h2.2M344.7 387.4l.8 1.4M345.5 386.6v2.2"/>
<path d="M346.4 387.4l-.9 1.4M367 384.9l2.9-5.1 2.9 5.1M367 389.8l2.9-4.9 2.9 4.9M453.7 382a3.9 3.9 0 0 0 0 6.6M459.5 384h4.9l-1.4 2.4-1.2-2.4-1.1 2.4zM470.8 382a4.1 4.1 0 0 1 0 6.6M480.1 382a4.1 4.1 0 0 0 0 6.6M494 389.8v5.1M497.2 382a3.9 3.9 0 0 1 0 6.6M502 382.4h71.9M511 382.4v12.5M518.2 382.4v.3"/>
<path d="M518.2 383.2v.3M518.2 384.2v.4M518.2 385.2v.4M518.2 386.2v.4M518.2 387.1v.3M518.2 388.1v.4M518.2 389.1v.4M518.2 390.1v.4M518.2 391v.3M518.2 392v.3M518.2 393v.4M518.2 394v.4"/>
<path d="M534.5 382.4v.3M534.5 383.2v.3M534.5 384.2v.4M534.5 385.2v.4M534.5 386.2v.4M534.5 387.1v.3M534.5 388.1v.4M534.5 389.1v.4M534.5 390.1v.4M534.5 391v.3M534.5 392v.3M534.5 393v.4"/>
<path d="M534.5 394v.4M538.4 394.9v4.9M545.3 382.4v.3M545.3 383.2v.3M545.3 384.2v.4M545.3 385.2v.4M545.3 386.2v.4M545.3 387.1v.3M545.3 388.1v.4M545.3 389.1v.4M545.3 390.1v.4M545.3 391v.3"/>
<path d="M545.3 392v.3M545.3 393v.4M545.3 394v.4M567 382.4v.3M567 383.2v.3M567 384.2v.4M567 385.2v.4M567 386.2v.4M567 387.1v.3M567 388.1v.4M567 389.1v.4M567 390.1v.4"/>
<path d="M567 391v.3M567 392v.3M567 393v.4M567 394v.4M209.9 411.8l.2 .2z"/>
<circle cx="300.1" cy="62.4" r="1.36"/>
<circle cx="149.2" cy="93.2" r="1.1"/>
<circle cx="310.2" cy="136.4" r="1.1"/>
<circle cx="145.4" cy="140.3" r="1.37"/>
<circle cx="90.2" cy="195.3" r="1.1"/>
<circle cx="440.1" cy="200.2" r="1.37"/>
<circle cx="504.8" cy="200.2" r="1.37"/>
<circle cx="514.8" cy="206.3" r="1.36"/>
<circle cx="535.5" cy="217.7" r="1.32"/>
<circle cx="535.6" cy="200.2" r="1.37"/>
<circle cx="545.6" cy="200.2" r="1.37"/>
<circle cx="555.6" cy="200.2" r="1.37"/>
<circle cx="310.2" cy="254.3" r="1.1"/>
<circle cx="149.2" cy="297.4" r="1.1"/>
<circle cx="294.4" cy="281.6" r=".7"/>
<circle cx="208.1" cy="313.2" r="1.1"/>
<circle cx="467" cy="317.6" r="13"/>
<circle cx="340.8" cy="372.6" r="1.01"/>
<circle cx="340.8" cy="377.7" r=".97"/>
<circle cx="346.8" cy="367.7" r=".97"/>
<circle cx="340.8" cy="382.6" r="1.01"/>
<circle cx="340.8" cy="387.6" r=".97"/>
<circle cx="340.8" cy="392.6" r=".97"/>
</g>
<path d="M547 24h1.4l1.5 2.2v.4l-.3 .3h-.5l-.9-1.2v4.3h-1.2zM549.6 27.3l.6-.2 .4 .3v2.6h-1.2v-2.4zM551.6 24h1.5v6h-1.2v-4.3l-.8 1.2-.9-.1v-.7zM553.5 25.4h3.2l.1 .2 .2 .3v4.1h-1v-2.1h-1.5v1.1h1.2v1h-1.7l-.5-.4-.2-.3v-1.5l.2-.4 .5-.5h2v-.5h-2.5zM557.4 25.4h3.2l.3 .3v.5l-2.2 2.8h2v1h-3.2l-.1-.2-.2-.3 .2-.7 2.2-2.4h-2.2zM561.1 25.4h3.2l.5 .8v3.8h-1.2v-2.1h-1.5v1.1h1.2v1h-1.7l-.4-.2a2.09 2.09 0 0 1-.1-1.9v-.3l.5-.7h2v-.5h-2.5zM565.1 24h1.1v3.1l1.3-1.7h1.5l-1.7 2 1.9 2.6h-1.3l-1.7-2.1v2.1h-1.1z" fill="none" stroke="#ff8040" stroke-width=".27"/>
<g fill="none" stroke="#00f" stroke-width=".27">
<path d="M144.7 59.6l2.9 4.9h-5.6zM206.2 53.5l2 .3M208.2 53.8a142 142 0 0 0-100.1 41.5M208.2 53.8l-2 .4M107.4 94.7l12.9 12.8M109.3 93.6l-1.2 1.7M109.8 94.1l-1.7 1.2M149.8 93a139.4 139.4 0 0 0-13.6 8.8M137.1 101.3l142 188.1M137.1 101.3l1 1.8M137.1 101.3l1.5 1.3M158.1 118.9l2.7 4.9h-5.6z"/>
<path d="M158.6 126.5a1.49 1.49 0 0 1 1.9-.4 1.49 1.49 0 0 1 .6 1.9 2.04 2.04 0 0 1-2 .5 2.04 2.04 0 0 1-.5-2zM162 126.7l-4.3 1.1M277.6 288l1.5 1.4M278.3 287.5l.8 1.9"/>
</g>
<g fill="#000">
<path d="M409.7 262.3l.5-.3 .2 .6h-.5l-.2-.3h.3z" fill-rule="evenodd"/>
<path d="M409.7 262.3l.5-.3 .2 .3h-.4h.4v.3h-.5z" fill-rule="evenodd"/>
</g>
<path d="M206.7 70.3h.5M207.7 70.3h1M208.2 68.9v.4M208.2 69.8v1M208.2 71.3v.5M209.2 70.3h.3M208.2 318.9v.5M208.2 319.9v.8M206.7 320.4h.5M207.7 320.4h1M208.2 321.2v.5M209.2 320.4h.3" fill="none" stroke="#808000" stroke-width=".27"/>
<path d="M319.1 67.6h1.5v.1h-1.5z" fill="#000"/>
<path d="M208.2 49.3v10M536 203.9v11.7M546 203.7v11.7M208.2 331.2v10.2" fill="none" stroke="#000" stroke-width=".34"/>
<g font-size="12.5">
<text x="216.4" y="49.5">A</text>
<text x="363.6" y="302.4">B (1 : 1)</text>
<text x="436.5" y="331.1">B</text>
<text x="218.7" y="344">A</text>
<text x="486.7" y="342.1">A-A</text>
</g>
<text font-size="9.8" x="513" y="392.2">0E260800172</text>
<g font-size="4.9">
<text x="235.3" y="47.1">(等分)(EQUALLY SPACED)</text>
<text x="235.3" y="42.2">2-Rc1/8</text>
<text x="259.3" y="42.2">8.2</text>
<text x="454.9" y="43.9">55</text>
<text x="463.7" y="43.7">52.5</text>
<text x="29.9" y="50.1">2-M8</text>
<text x="45.5" y="50.1">16(下穴貫通不可)</text>
<text x="453.4" y="51.6" transform="rotate(-14 453.4 51.6)">30°</text>
<text x="29.9" y="55">(NOT THROUGH PREPARED HOLE)</text>
<text x="29.9" y="59.9">(吊用)(FOR HANGING USE)</text>
<text x="29.9" y="64.9">(等分)(EQUALLY SPACED)</text>
<text x="290.1" y="64.2">12-</text>
<text x="302.3" y="64.2">6.8</text>
<text x="441.7" y="63.3" transform="rotate(-90 441.7 63.3)">15</text>
<text x="303.5" y="68.7">11</text>
<text x="312.8" y="68.7">6</text>
<text x="333.8" y="68.7">11</text>
<text x="343.1" y="68.7">7</text>
<text x="290.1" y="74">(等分)(EQUALLY SPACED)</text>
<text x="348.4" y="86.5">(14)</text>
<text x="348.2" y="92.3">11.5</text>
<text x="391.1" y="92.3">41</text>
<text x="380.6" y="104.8">20</text>
<text x="396.1" y="104.8">11</text>
<text x="406.6" y="104.8">10</text>
<text x="385.1" y="115.3">2</text>
<text x="177.4" y="121.2" transform="rotate(67 177.4 121.2)">1250</text>
<text x="146" y="142.9" transform="rotate(39 146 142.9)">1220</text>
<text x="491.5" y="189.8" transform="rotate(-90 491.5 189.8)">+0.2</text>
<text x="496.4" y="187.3" transform="rotate(-90 496.4 187.3)">0</text>
<text x="441.7" y="198" transform="rotate(-90 441.7 198)">1163</text>
<text x="506.4" y="198" transform="rotate(-90 506.4 198)">1224</text>
<text x="537.2" y="198" transform="rotate(-90 537.2 198)">1281</text>
<text x="547.2" y="198" transform="rotate(-90 547.2 198)">1285</text>
<text x="557.2" y="198" transform="rotate(-90 557.2 198)">1303</text>
<text x="424.6" y="205.1" transform="rotate(-75 424.6 205.1)">30°</text>
<text x="496.4" y="204.6" transform="rotate(-90 496.4 204.6)">1200.2</text>
<text x="516.4" y="204" transform="rotate(-90 516.4 204)">1236 ±0.1</text>
<text x="526.4" y="205.7" transform="rotate(-90 526.4 205.7)">1265.4 ±0.1</text>
<text x="537" y="215.6" transform="rotate(-90 537 215.6)">1283</text>
<text x="547" y="215.4" transform="rotate(-90 547 215.4)">1287</text>
<text x="426.1" y="253" transform="rotate(45 426.1 253)">6-C0.5</text>
<text x="401.4" y="261.6">3</text>
<text x="417.7" y="261.6">4</text>
<text x="399.2" y="270.8">25</text>
<text x="394.1" y="281.6">35</text>
<text x="312.8" y="292.4">木型形状</text>
<text x="369.9" y="290.6">(55)</text>
<text x="383.6" y="290.7">52.5</text>
<text x="314" y="298.9">(WOODEN PATTERN</text>
<text x="314" y="304">SHAPE)</text>
<text x="195.5" y="358.5">注記</text>
<text x="469.1" y="355.6">FC300</text>
<text x="195.5" y="363.4">NOTE</text>
<text x="195.5" y="368.3">1.角稜部は､ばり･かえり除去の事</text>
<text x="459.8" y="368">186 kg</text>
<text x="476.1" y="366.3">56.1</text>
<text x="485.4" y="368">51.9 kg</text>
<text x="200.1" y="373.4">REMOVED BURRS FROM THE CONTOUR EDGES</text>
<text x="522.5" y="374.9">カバー</text>
<text x="195.5" y="378.3">2.応力除去焼きなまし　温度550～600 ℃</text>
<text x="200.1" y="383.2">ANL FOR STRESS RELIEVING TEMP. 550～600 ℃</text>
<text x="485.6" y="380.3">1:5</text>
<text x="522.5" y="381">COVER</text>
<text x="195.5" y="388.1">3.本図は木型図を兼ねる</text>
<text x="485.9" y="387.1">1:1</text>
<text x="200.1" y="393">THIS DRAWING IS ALSO USED AS THE WOODEN</text>
<text x="200.1" y="397.9">PATTERN DRAWING</text>
</g>
<g font-size="4.9" fill="#00f">
<text x="149.1" y="65.7" transform="rotate(-22 149.1 65.7)">45°</text>
<text x="159.9" y="130" transform="rotate(53 159.9 130)">1179</text>
</g>
<text font-size="3.9" x="495.5" y="393.9">A2</text>
<g font-size="3.7">
<text x="448.8" y="43.5">1</text>
<text x="329.6" y="63.3">1</text>
<text x="351.3" y="81.3">1</text>
<text x="530.8" y="223.2">1</text>
<text x="541.9" y="223.4">1</text>
<text x="372.4" y="285.5">1</text>
<text x="312" y="348.8">凡例</text>
<text x="324" y="348.8">EXPLANATORY　NOTES</text>
<text x="477.6" y="371.5">1</text>
<text x="504.2" y="367.6">17.09.29</text>
<text x="522.5" y="367.6">17.09.29</text>
<text x="540.3" y="367.6">15.10.13</text>
<text x="558.2" y="367.6">15.10.13</text>
</g>
<g font-size="3.7" fill="#00f">
<text x="143.8" y="64">2</text>
<text x="157.1" y="123.3">2</text>
</g>
<g font-size="3.4">
<text x="369.1" y="349.3">9</text>
<text x="373.5" y="348.7">- -</text>
<text x="373.5" y="353.7">- -</text>
<text x="391.6" y="353.7">-</text>
<text x="391.6" y="348.7">-</text>
<text x="412.6" y="353.7">-</text>
<text x="412.6" y="348.7">-</text>
<text x="428.5" y="348.7">-</text>
<text x="428.5" y="353.7">-</text>
<text x="439.8" y="348.7">-</text>
<text x="439.8" y="353.7">-</text>
<text x="463.7" y="348.7">材質 MATERIAL</text>
<text x="342.3" y="358.8">8</text>
<text x="350.1" y="358.8">90</text>
<text x="369.1" y="359.3">7</text>
<text x="369.1" y="354.4">8</text>
<text x="373.5" y="358.6">- -</text>
<text x="391.6" y="358.6">-</text>
<text x="412.6" y="358.6">-</text>
<text x="428.5" y="358.6">-</text>
<text x="439.8" y="358.6">-</text>
<text x="506.2" y="355.3">K.Aoki</text>
<text x="520.1" y="355.3">N.Yamamoto</text>
<text x="539.7" y="355.3">T.Yamada</text>
<text x="556.2" y="355.4">R.Hasegawa</text>
<text x="369.1" y="364.4">6</text>
<text x="373.5" y="363.7">- -</text>
<text x="391.6" y="363.7">-</text>
<text x="412.6" y="363.7">-</text>
<text x="428.5" y="363.7">-</text>
<text x="439.8" y="363.7">-</text>
<text x="348.4" y="368.8">14</text>
<text x="369.1" y="369.3">5</text>
<text x="373.5" y="368.6">- -</text>
<text x="391.6" y="368.6">-</text>
<text x="412.6" y="368.6">-</text>
<text x="428.5" y="368.6">-</text>
<text x="439.8" y="368.6">-</text>
<text x="342.3" y="373.9">14</text>
<text x="369.1" y="374.4">4</text>
<text x="373.5" y="373.7">- -</text>
<text x="391.6" y="373.7">-</text>
<text x="412.6" y="373.7">-</text>
<text x="428.5" y="373.7">-</text>
<text x="439.8" y="373.7">-</text>
<text x="507.6" y="375.8">名称</text>
<text x="342.3" y="383.9">8</text>
<text x="342.3" y="379">8</text>
<text x="347.2" y="379">30</text>
<text x="369.1" y="379.3">3</text>
<text x="373.5" y="383.7">- 2</text>
<text x="373.5" y="378.6">- -</text>
<text x="385.6" y="383.7">17.09.29</text>
<text x="391.6" y="378.6">-</text>
<text x="403.9" y="383.7">EME26HA029M</text>
<text x="412.6" y="378.6">-</text>
<text x="428.5" y="383.7">d</text>
<text x="428.5" y="378.6">-</text>
<text x="435.4" y="383.7">Yamada</text>
<text x="439.8" y="378.6">-</text>
<text x="506.6" y="379.1">NAME</text>
<text x="342.3" y="389">8</text>
<text x="369.1" y="389.3">1</text>
<text x="369.1" y="384.4">2</text>
<text x="373.5" y="389">- 7</text>
<text x="385.6" y="388.6">16.10.07</text>
<text x="403.9" y="388.6">EME26HA007M</text>
<text x="428.5" y="388.6">b</text>
<text x="434.4" y="388.6">Hasegawa</text>
<text x="503" y="388.1">品番</text>
<text x="342.3" y="393.9">8</text>
<text x="504.2" y="391.7">No.</text>
</g>
<g font-size="3">
<text x="391.9" y="23.5">This product is subject to all the applicable Japanese Foreign Exchange and</text>
<text x="162.5" y="24.2">YAMAZAKI MAZAK Corporation has the property of this drawing and the design shown in it, any part of this drawing and design shall not be</text>
<text x="162.5" y="27.4">disclosed to any third party without prior permission of YAMAZAKI MAZAK,Corporation.</text>
<text x="392.3" y="27.9">Foreign Trade Law.</text>
<text x="449.7" y="393.5">熱処理 HEAT TREATMENT: YES</text>
</g>
<g font-size="2.7">
<text x="391.9" y="32.5">本品は「外国為替及び外国貿易法」に該当しますので外国に輸出する場合には同法に基づく許可を必要とします。</text>
<text x="341.5" y="353.6">使用例　SAMPLE</text>
<text x="318.4" y="370.3">座グリ</text>
<text x="318.4" y="373.2">SPOT-FACE</text>
<text x="318.4" y="383.9">深サ指示</text>
<text x="318.4" y="386.6">DEPTH</text>
</g>
<g font-size="2.4">
<text x="162.5" y="32">ヤマザキマザック株式会社はこの図面および図面に開示された技術情報に関する権利を所有し、当社の事前の許可なく、その全部又は一部を問わず第三者に開示してはならない。</text>
<text x="504.6" y="348.4">承認 APP'D</text>
<text x="523" y="348.5">検図 CHK'D</text>
<text x="540" y="348.5">設計 DESIGN</text>
<text x="556.9" y="348.4">製図 DRAWING</text>
<text x="341.3" y="363.1">8X90</text>
<text x="450.2" y="360.9">素材質量 MTRL MASS</text>
<text x="475.9" y="360.9">製品質量 PRDCT MASS</text>
<text x="453.6" y="373.4">仕上 FINISHING</text>
<text x="481.9" y="373.4">尺度 SCALE</text>
<text x="376.5" y="394.5">QT'Y</text>
<text x="376.7" y="392.2">個数</text>
<text x="388.7" y="392.2">年月日</text>
<text x="389.4" y="394.5">DATE</text>
<text x="407.2" y="392.2">変更票番号</text>
<text x="408.2" y="394.5">MOD. NO.</text>
<text x="426.6" y="394.5">TYPE</text>
<text x="427" y="392.2">種類</text>
<text x="438.7" y="394.5">SIGN</text>
<text x="438.8" y="392.2">署名</text>
<text x="540.3" y="398.3">THIRD ANGLE PROJECTION</text>
</g>
<g font-size="2">
<text x="307.9" y="352.2">記号</text>
<text x="317.7" y="353.2">内容 DESCRIPTION</text>
<text x="307.9" y="354.2">SYMBOL</text>
<text x="318.4" y="359.7">皿モミ</text>
<text x="318.4" y="361.7">COUNTERSINKING</text>
<text x="348.1" y="364.2">COUNTERSINKING</text>
<text x="348.1" y="362.2">皿モミ</text>
<text x="348.1" y="374.2">SPOT-FACE</text>
<text x="348.1" y="372.2">座グリ</text>
<text x="348.1" y="382.2">深サ</text>
<text x="348.1" y="384.2">DEPTH 30</text>
<text x="348.1" y="392.2">キリ（通シ）</text>
<text x="348.1" y="394.2">DRILL THROUGH</text>
<text x="308.9" y="397.9">変更種類 MOD.TYPE a:注文先指示 SUPPLIER</text>
<text x="351.8" y="397.9">b:設計変更 DESIGN c:誤記 ERROR</text>
<text x="383.8" y="397.9">d:記入漏 MISSING INFO</text>
<text x="406.1" y="397.9">e:工作都合 MACHINING f:材料都合 MAT'L</text>
<text x="451" y="397.9">指示のない角稜部は C０.２面取 CHAMFER THE UNSPECIFIED CORNERS &amp; EDGES AT C0.2</text>
</g>
</svg>
